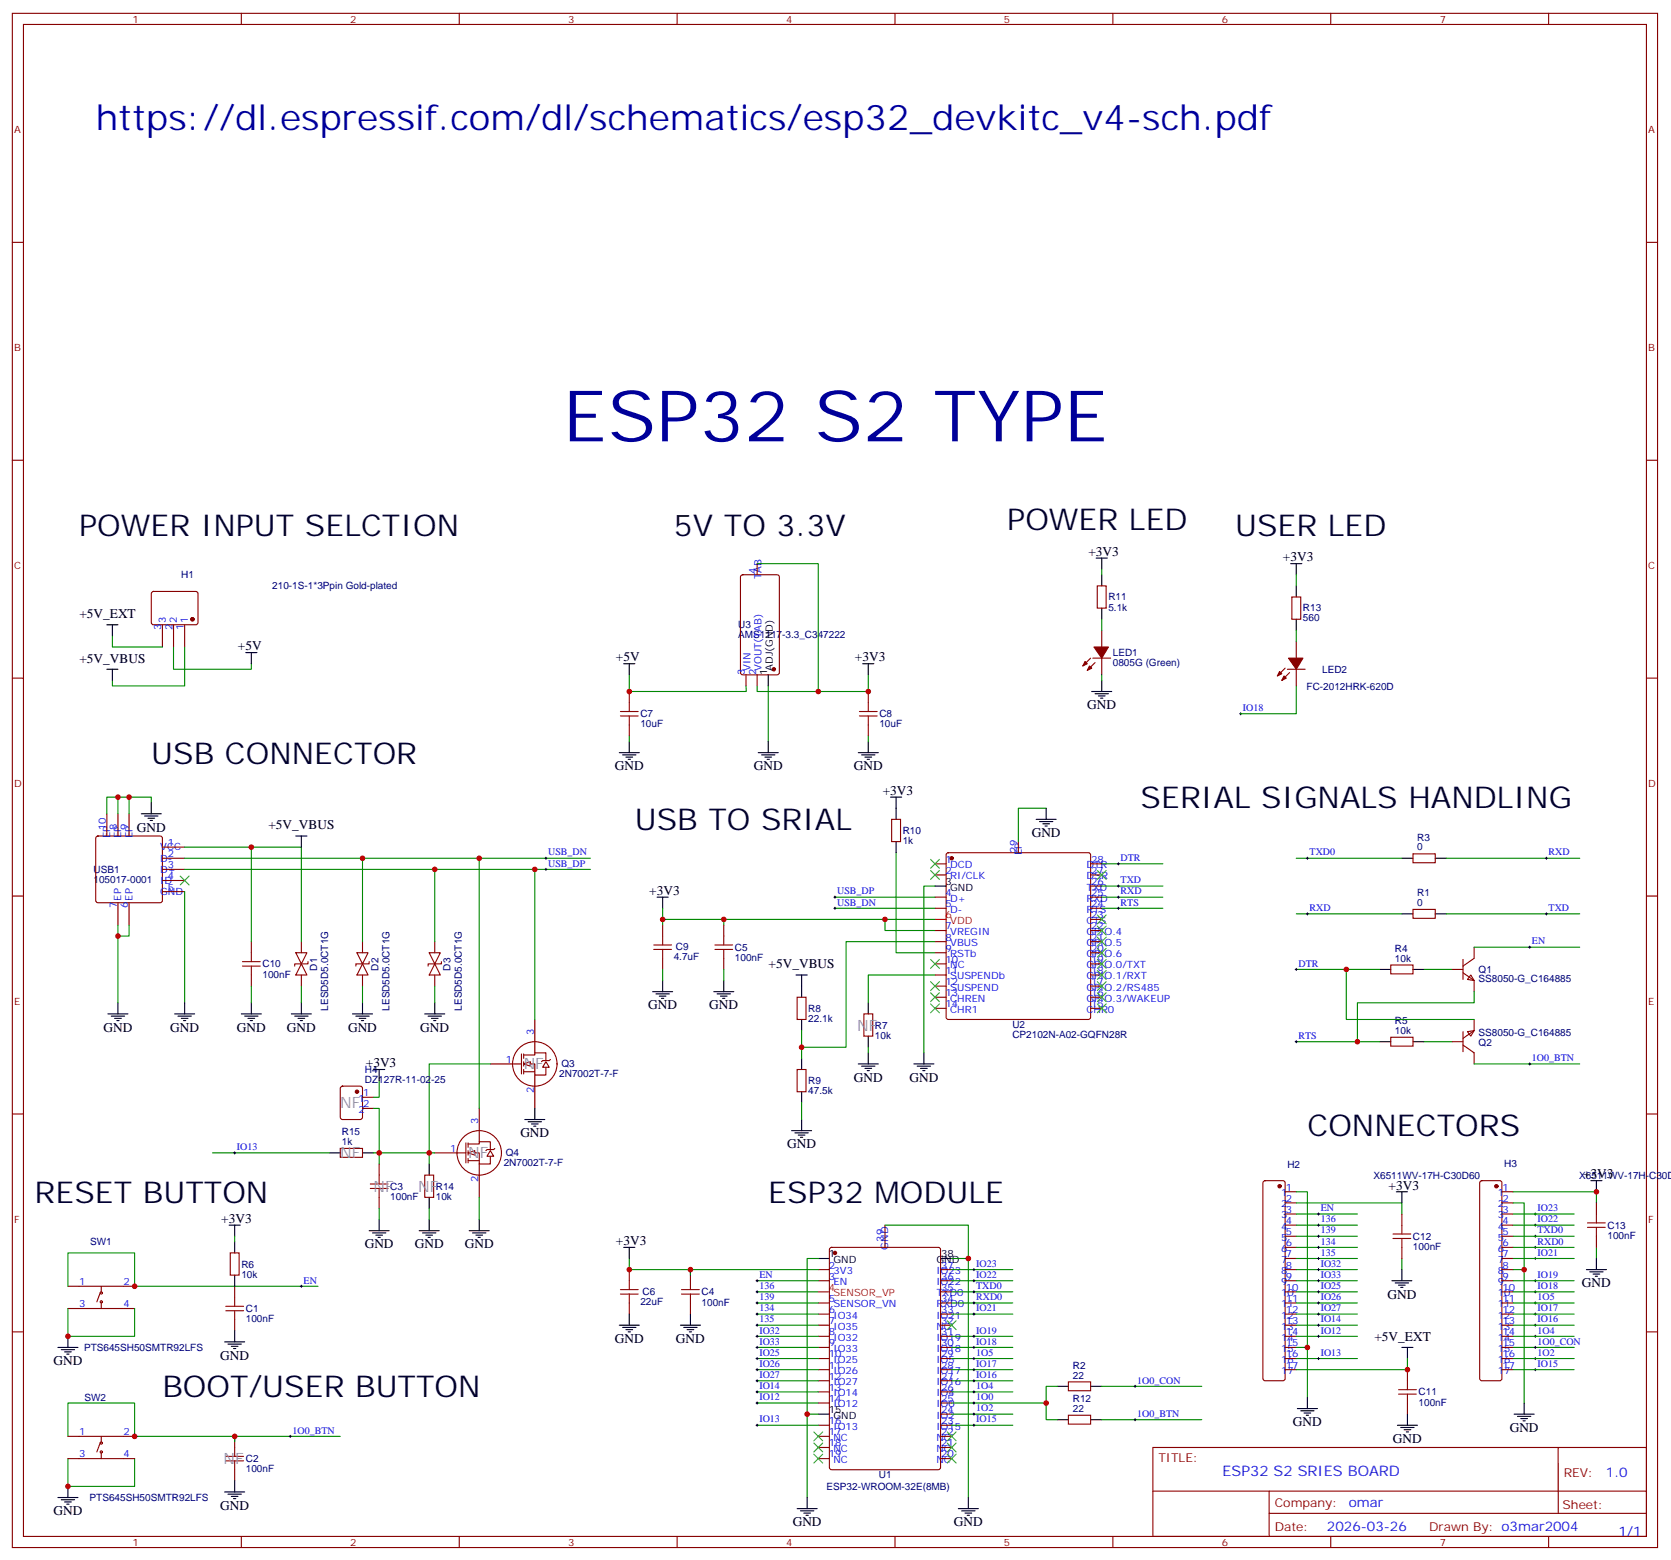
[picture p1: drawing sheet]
<svg xmlns="http://www.w3.org/2000/svg" width="530mm" height="495mm" viewBox="0 0 530 495" stroke-linecap="round" stroke-linejoin="round" font-family="sans-serif">
<g fill="none" stroke="#870000" stroke-width=".35">
<path d="M3.9 4.2h522.1v486.9h-522.1zM7.4 7.8h515.1v479.7h-515.1zM76.6 4.2v3.6M145.7 4.2v3.6M214.9 4.2v3.6M284 4.2v3.6M353.2 4.2v3.6M422.3 4.2v3.6M491.5 4.2v3.6M3.9 76.9h3.5M522.5 76.9h3.5M3.9 146h3.5"/>
<path d="M522.5 146h3.5M240.3 178.9v3.5M48.2 187.9l.5-.2h13.4l.5 .2 .2 .5v9.4l-.7 .5-13.7-.1-.4-.6v-9.2zM51.5 198.3v7M55.1 198.3v7M58.6 198.3v7M235.2 182.6l.5-.2h10.9l.7 .4v30.6l-.4 .7h-11.2l-.7-.4v-30.6zM348.2 185.9h2.8v7.1h-2.8zM410 189.4h2.8v7.1h-2.8zM3.9 215.2h3.5M199.7 219.4v3.6M236.7 214.1v3.6"/>
<path d="M240.3 214.1v3.6M275.6 219.4v3.6M346.1 208.8l-2.5 2.5M346.8 208.8h5.7M347.5 210.3l-2.4 2.4M349.6 200v5.3M349.6 208.8v5.3M407.8 212l-2.4 2.5M408.6 212.4h5.6M409.3 213.4l-2.5 2.5M411.4 203.6v5.2M411.4 212.4v5.3"/>
<path d="M522.5 215.2h3.5M199.7 230v3.5M275.6 230v3.5M33.9 258.2v7.1M37.4 258.2v7.1M41 258.2v7.1M283 260h2.8v7.1h-2.8zM30.6 265.5l.5-.2h19.7l.5 .2 .2 .5v19.7l-.2 .5-.5 .3h-19.7l-.5-.3-.2-.5v-19.7zM51.5 268.8h7.1M51.5 272.3h7.1M51.5 275.9h7.1M51.5 279.4h7.1"/>
<path d="M296.7 274.1h3.5M296.7 277.6h3.5M300.5 270.8l.5-.2h44.4l.5 .2 .2 .5v51.5l-.2 .5-.5 .2h-44.4l-.5-.2-.3-.5v-51.5zM323.2 267.1v3.5M346.1 274.1h3.5M346.1 277.6h3.5M448.4 270.9h7.1v2.9h-7.1zM3.9 284.3h3.5M37.4 286.5v7M41 286.5v7M51.5 282.9h7.1M79.8 298.8v3.5"/>
<path d="M95.6 298.8v3.5M115 298.8v3.5M138 298.8v3.5M210.3 293.5v3.5M229.7 293.5v3.5M296.7 284.7h3.5M296.7 288.2h3.5M296.7 295.3h3.5M296.7 298.8h3.5M346.1 284.7h3.5M346.1 288.2h3.5M346.1 295.3h3.5"/>
<path d="M346.1 298.8h3.5M346.1 291.7h3.5M346.1 281.2h3.5M448.4 288.6h7.1v2.8h-7.1zM522.5 284.3h3.5M79.8 309.4v3.5M95.6 309.4v3.5M115 309.4v3.5M138 309.4v3.5M210.3 304.1v3.5M229.7 304.1v3.5M253 316.4h2.8v7.1h-2.8z"/>
<path d="M296.7 302.3h3.5M296.7 305.9h3.5M296.7 309.4h3.5M296.7 312.9h3.5M296.7 316.4h3.5M296.7 320h3.5M346.1 302.3h3.5M346.1 305.9h3.5M346.1 309.4h3.5M346.1 312.9h3.5M346.1 316.4h3.5M346.1 320h3.5"/>
<path d="M441.4 306.2h7v2.8h-7zM460.8 307.6h3.5M464.3 308.7l3.5 2.4v3.6M464.3 304.4v6.4M466.8 309.4l1 1.7-2.1-.3zM467.8 300.6v3.5l-3.5 2.5M155.6 337.6h9.9M165.5 334.4v6.4M166.2 334.8h3.5v-.7h3.5v2.4M166.2 337.6h3.5v3.5h3.5v-2.4M166.2 334.4v1.4M166.2 336.9v1.4"/>
<path d="M166.2 339.4v1.4M169.7 323.5v10.6M253 339.4h2.8v7h-2.8zM274.1 321.7h2.9v7.1h-2.9zM441.4 329.1h7v2.9h-7zM460.8 330.6h3.5M464.3 331.6l3.5 2.5v3.5M464.3 327.4v6.3M465.7 327.4l2.1-.4-1 1.8zM467.8 323.5v3.5l-3.5 2.5M3.9 353.5h3.5M166.2 340.1h3.5"/>
<path d="M169.7 341.1v10.6M522.5 353.5h3.5M401 374.9l.5-.3h5.6l.5 .3 .2 .5v62l-.2 .5-.5 .2h-5.6l-.5-.2-.2-.5v-62zM407.8 378.2h3.6M469.8 374.9l.5-.3h5.6l.5 .3 .2 .5v62l-.2 .5-.5 .2h-5.6l-.5-.2-.2-.5v-62zM476.6 378.2h3.6M73.1 397.6h2.8v7h-2.8zM263.4 396l.5-.2h33.9l.6 .4 .1 69.5-.5 .6-34.1 .1-.6-.5-.1-69.4zM280.8 388.8v7M407.8 381.7h3.6M407.8 385.2h3.6M407.8 388.8h3.6"/>
<path d="M407.8 392.3h3.6M407.8 395.8h3.6M407.8 399.3h3.6M444.9 385.2v3.6M444.9 395.8v3.5M476.6 381.7h3.6M476.6 385.2h3.6M476.6 388.8h3.6M476.6 392.3h3.6M476.6 395.8h3.6M476.6 399.3h3.6M506.6 381.7v3.5"/>
<path d="M506.6 392.3v3.5M21.6 415.2h21.1M21.6 408.2h21.1M31.8 410.3l-1.1 2.8M32.1 408.2v1.7M32.1 413.5v1.7M74.5 408.2v3.5M74.5 418.7v3.6M199.7 402.9v3.5M199.7 413.5v3.5M219.1 402.9v3.5M219.1 413.5v3.5"/>
<path d="M259.7 402.9h3.5M259.7 406.4h3.5M259.7 413.5h3.5M259.7 417h3.5M298.5 402.9h3.5M298.5 406.4h3.5M298.5 409.9h3.5M298.5 413.5h3.5M298.5 417h3.5M407.8 402.9h3.6M407.8 406.4h3.6M407.8 409.9h3.6"/>
<path d="M407.8 413.5h3.6M407.8 417h3.6M476.6 402.9h3.6M476.6 406.4h3.6M476.6 409.9h3.6M476.6 413.5h3.6M476.6 417h3.6M3.9 422.6h3.5M259.7 420.5h3.5M259.7 424h3.5M259.7 427.6h3.5M259.7 431.1h3.5"/>
<path d="M259.7 434.6h3.5M259.7 438.1h3.5M298.5 420.5h3.5M298.5 424h3.5M298.5 427.6h3.5M298.5 431.1h3.5M298.5 434.6h3.5M298.5 438.1h3.5M339.1 438.5h7v2.8h-7zM407.8 420.5h3.6M407.8 424h3.6M407.8 427.6h3.6"/>
<path d="M407.8 431.1h3.6M407.8 434.6h3.6M446.7 434.6v3.5M476.6 420.5h3.6M476.6 424h3.6M476.6 427.6h3.6M476.6 431.1h3.6M476.6 434.6h3.6M522.5 422.6h3.5M21.6 455.8h21.1M31.8 457.9l-1.1 2.8M32.1 455.8v1.8"/>
<path d="M74.5 455.8v3.5M259.7 441.7h3.5M259.7 445.2h3.5M259.7 452.3h3.5M259.7 455.8h3.5M259.7 459.3h3.5M298.5 441.7h3.5M298.5 445.2h3.5M298.5 448.7h3.5M298.5 452.3h3.5M298.5 455.8h3.5M298.5 459.3h3.5"/>
<path d="M339.1 449.1h7v2.8h-7zM365.9 459.3h156.6v28.2h-156.6zM446.7 445.2v3.5M494.5 459.3v20.9M21.6 462.8h21.1M32.1 461.1v1.7M74.5 466.4v3.5M259.7 462.8h3.5M298.5 462.8h3.5M365.9 473.2h156.5M402.8 473.2v14.1M76.6 487.5v3.6"/>
<path d="M145.7 487.5v3.6M214.9 487.5v3.6M284 487.5v3.6M353.2 487.5v3.6M402.8 480.2h119.6M422.3 487.5v3.6M491.5 487.5v3.6"/>
<circle cx="169.7" cy="337.6" r="7.1"/>
<circle cx="32.1" cy="410.3" r=".35"/>
<circle cx="32.1" cy="413.1" r=".35"/>
<circle cx="32.1" cy="457.9" r=".35"/>
<circle cx="32.1" cy="460.7" r=".35"/>
</g>
<g fill="none" stroke="#000" stroke-width=".35">
<path d="M347.9 177.1h3.5M349.6 177.1v3.5M409.6 178.9h3.5M411.4 178.9v3.5M33.9 198.3h3.5M35.7 198.3v3.5M349.6 182.4v3.5M349.6 193v3.5M411.4 185.9v3.5M411.4 196.5v3.5M33.9 212.4h3.5M35.7 212.4v3.5"/>
<path d="M78 207.1h3.5M79.8 207.1v3.5M197.9 210.6h3.6M199.7 210.6v3.5M243.8 214.1v3.6M273.8 210.6h3.5M275.6 210.6v3.5M346.5 219.4h6.3M349.6 215.9v3.5M196.5 238.8h6.4M197.6 239.5h4.2M199.7 235.3v3.5"/>
<path d="M240.6 238.8h6.4M241.7 239.5h4.2M243.8 235.3v3.5M272.4 238.8h6.3M273.4 239.5h4.3M275.6 235.3v3.5M347.5 220.1h4.3M348.6 220.8h2.1M349.3 221.5h.7M44.8 258.2h6.4M45.9 258.9h4.2M47 259.6h2.1"/>
<path d="M48 254.7v3.5M198.6 240.2h2.2M199.4 240.9h.7M242.7 240.2h2.2M243.5 240.9h.7M274.5 240.2h2.1M275.2 240.9h.7M282.6 252.9h3.5M284.4 252.9v7.1M328.8 260h6.4M332 256.5v3.5M47.7 260.3h.7"/>
<path d="M93.9 265.3h3.5M95.6 265.3v3.5M284.4 267.1v3.5M329.9 260.7h4.2M330.9 261.4h2.2M331.6 262.1h.8M444.9 272.3h3.5M455.5 272.3h3.5M208.5 284.7h3.6M210.3 284.7v3.5M296.7 281.2h3.5M444.9 290h3.5"/>
<path d="M455.5 290h3.5M37.4 318.2v3.5M58.6 318.2v3.5M79.8 318.2v3.5M95.6 318.2v3.5M115 318.2v3.5M138 318.2v3.5M207.1 314.7h6.4M208.2 315.4h4.2M209.2 316.1h2.1M209.9 316.8h.7M210.3 311.1v3.6"/>
<path d="M226.5 314.7h6.4M227.6 315.4h4.2M228.6 316.1h2.2M229.3 316.8h.7M229.7 311.1v3.6M252.6 309.4h3.6M254.4 309.4v7M275.6 318.2v3.5M437.8 307.6h3.6M448.4 307.6h3.5M34.3 321.7h6.3M35.3 322.4h4.2"/>
<path d="M36.4 323.1h2.1M37.1 323.8h.7M55.4 321.7h6.4M56.5 322.4h4.2M57.5 323.1h2.2M58.2 323.8h.7M76.6 321.7h6.3M77.6 322.4h4.3M78.7 323.1h2.1M79.4 323.8h.7M92.5 321.7h6.3M93.5 322.4h4.3"/>
<path d="M94.6 323.1h2.1M95.3 323.8h.7M111.9 321.7h6.3M112.9 322.4h4.3M114 323.1h2.1M114.7 323.8h.7M134.8 321.7h6.3M135.9 322.4h4.2M136.9 323.1h2.1M137.6 323.8h.7M254.4 323.5v3.5M254.4 335.8v3.6"/>
<path d="M272.4 337.6h6.3M273.4 338.3h4.3M274.5 339h2.1M275.2 339.7h.7M275.6 328.8v3.5M275.6 334.1v3.5M290 337.6h6.4M291.1 338.3h4.2M292.1 339h2.2M292.8 339.7h.7M293.2 334.1v3.5M437.8 330.6h3.6"/>
<path d="M448.4 330.6h3.5M251.2 358.8h6.4M252.3 359.5h4.2M254.4 346.4v3.6M254.4 355.2v3.6M253.3 360.2h2.1M254 360.9h.7M443.1 378.2h3.6M444.9 378.2v3.5M504.9 374.6h3.5M506.6 374.6v3.6M72.7 388.8h3.5"/>
<path d="M74.5 388.8v3.5M74.5 394.1v3.5M197.9 395.8h3.6M199.7 395.8v3.5M259.7 399.3h3.5M298.5 399.3h3.5M506.6 399.3v3.6M74.5 404.6v3.6M199.7 417v3.5M219.1 417v3.5M441.7 406.4h6.4M442.8 407.1h4.2"/>
<path d="M443.8 407.8h2.1M444.5 408.5h.7M444.9 402.9v3.5M503.4 402.9h6.4M504.5 403.6h4.2M505.6 404.3h2.1M506.3 405h.7M18.4 427.6h6.3M19.4 428.3h4.3M20.5 429h2.1M21.2 429.7h.7M21.6 424v3.6"/>
<path d="M71.3 425.8h6.3M72.4 426.5h4.2M73.4 427.2h2.1M74.1 427.9h.7M74.5 422.3v3.5M196.5 420.5h6.4M197.6 421.2h4.2M198.6 421.9h2.2M199.4 422.6h.7M215.9 420.5h6.4M217 421.2h4.2M218.1 421.9h2.1"/>
<path d="M218.8 422.6h.7M335.5 439.9h3.6M346.1 439.9h3.5M444.9 427.6h3.5M446.7 427.6v3.5M259.7 448.7h3.5M335.5 450.5h3.6M346.1 450.5h3.5M411.7 447h6.4M412.8 447.7h4.2M413.8 448.4h2.2M414.5 449.1h.8"/>
<path d="M414.9 443.4v3.6M443.5 452.3h6.3M444.5 453h4.3M445.6 453.7h2.1M446.3 454.4h.7M446.7 448.7v3.6M480.5 448.7h6.4M481.6 449.4h4.2M482.6 450.1h2.2M483.3 450.8h.7M483.7 445.2v3.5M18.4 475.2h6.3"/>
<path d="M19.4 475.9h4.3M20.5 476.6h2.1M21.2 477.3h.7M21.6 471.7v3.5M71.3 473.4h6.3M72.4 474.1h4.2M73.4 474.8h2.1M74.1 475.5h.7M74.5 469.9v3.5M253 478.7h6.3M254 479.4h4.3M256.2 475.2v3.5"/>
<path d="M304.1 478.7h6.4M305.2 479.4h4.2M307.3 475.2v3.5M255.1 480.1h2.1M255.8 480.8h.7M306.2 480.1h2.2M307 480.8h.7"/>
</g>
<path d="M296.7 291.7h3.5M259.7 409.9h3.5" fill="none" stroke="#f00" stroke-width=".35"/>
<g fill="#870000" stroke="#870000" stroke-width=".35">
<path d="M345.8 211.3l.7 .7-1.4 .7z"/>
<path d="M344.3 209.9l.8 .7-1.5 .7z"/>
<path d="M347.2 205.3h4.6l-2.2 3.5z"/>
<path d="M407.5 214.5l.7 .7-1.4 .7z"/>
<path d="M406.1 213.1l.7 .7-1.4 .7z"/>
<path d="M408.9 208.8h4.6l-2.1 3.6z"/>
<circle cx="265" cy="397.6" r=".53"/>
<circle cx="302" cy="272.3" r=".53"/>
<circle cx="245.6" cy="212.4" r=".53"/>
<circle cx="61.1" cy="196.5" r=".53"/>
<circle cx="406.1" cy="376.4" r=".53"/>
<circle cx="474.9" cy="376.4" r=".53"/>
</g>
<g fill="none" stroke="#a10000" stroke-width=".35">
<path d="M196.9 227.2h5.6M196.9 225.8h5.6M199.7 223v2.8M199.7 227.2v2.8M272.7 227.2h5.7M272.7 225.8h5.7M275.6 223v2.8M275.6 227.2v2.8M207.5 299.9h5.6M210.3 297v2.9M226.9 299.9h5.6M229.7 297v2.9"/>
<path d="M76.9 305.2h5.7M76.9 306.6h5.7M79.8 302.3v2.9M79.8 306.6v2.8M93.9 302.3h3.5l-1.8 3.6zM95.6 305.9l1.8 3.5h-3.5zM97.8 305.2v.7h-4.3v.7M113.3 302.3h3.5l-1.8 3.6zM115 305.9l1.8 3.5h-3.5zM117.2 305.2v.7h-4.3v.7M136.2 302.3h3.5l-1.7 3.6zM138 305.9l1.7 3.5h-3.5z"/>
<path d="M140.1 305.2v.7h-4.2v.7M207.5 301.3h5.6M210.3 301.3v2.8M226.9 301.3h5.6M229.7 301.3v2.8M442.1 391.6h5.6M442.1 393h5.6M444.9 388.8v2.8M444.9 393v2.8M503.8 388.1h5.6M503.8 389.5h5.6M506.6 385.2v2.9"/>
<path d="M506.6 389.5v2.8M71.6 414.5h5.7M71.6 415.9h5.7M74.5 411.7v2.8M74.5 415.9v2.8M196.9 409.2h5.6M196.9 410.6h5.6M199.7 406.4v2.8M199.7 410.6v2.9M216.3 409.2h5.6M216.3 410.6h5.6M219.1 406.4v2.8"/>
<path d="M219.1 410.6v2.9M446.7 438.1v2.9M74.5 459.3v2.8M443.8 441h5.7M443.8 442.4h5.7M446.7 442.4v2.8M71.6 462.1h5.7M71.6 463.5h5.7M74.5 463.5v2.9"/>
</g>
<g fill="none" stroke="#008700" stroke-width=".35">
<path d="M240.3 178.9h19.4v40.5M349.6 180.6v1.8M349.6 196.5v3.5M411.4 182.4v3.5M35.7 201.8v3.5h15.8M55.1 205.3v7.1h24.7v-1.8M58.6 205.3v12.4h-22.9v-1.8M199.7 214.1v5.3h37.1l-.1-1.7M243.8 217.7v17.6M275.6 214.1v5.3h-35.3v-1.7M349.6 214.1v1.8M411.4 217.7v8.8h-17.7"/>
<path d="M411.4 200v3.6M199.7 233.5v1.8M275.6 233.5v1.8M33.9 258.2v-5.3h7.1v5.3M37.4 252.9v5.3M41 252.9h7v1.8M332 256.5h-8.8v10.6M58.6 268.8h37v30M58.6 272.3h128.8M58.6 275.9h128.8M79.8 268.8v30M115 272.3v26.5"/>
<path d="M138 275.9v22.9M284.4 270.6v31.7h12.3M349.6 274.1h19.4M411.4 272.3h33.5M459 272.3h42.3M37.4 293.5v3.5h3.6v-3.5M37.4 297v21.2M58.6 282.9v35.3M210.3 288.2v3.5M229.7 291.7v1.8M265 288.2h31.7M265 284.7h31.7"/>
<path d="M280.8 291.7v3.6h15.9M296.7 281.2h-3.5v52.9M296.7 298.8h-28.2v33.5h-14.1v-5.3M296.7 291.7h-86.4v1.8M349.6 288.2h19.4M349.6 284.7h19.4M349.6 281.2h19.4M411.4 290h33.5M459 290h42.3M79.8 312.9v5.3M95.6 312.9v5.3M115 312.9v5.3"/>
<path d="M138 312.9v5.3M210.3 307.6v3.5M229.7 307.6v3.5M296.7 309.4h-21.1v8.8M411.4 307.6h15.8M437.8 307.6h-10.6v15.9h40.6M451.9 307.6h8.9M467.8 314.7v3.5h-37v12.4h7M467.8 300.6h33.5M254.4 332.3v3.5M275.6 332.3v1.8M411.4 330.6h19.4"/>
<path d="M451.9 330.6h8.9M467.8 337.6h33.5M254.4 350v5.2M411.4 378.2h3.5v65.2M480.2 378.2h26.4v3.5M74.5 392.3v1.8M199.7 399.3v3.6h60M259.7 399.3h-3.5v75.9M280.8 388.8h26.5v10.5M302 399.3h5.3v75.9M411.4 381.7h33.5v3.5M411.4 385.2h19.4"/>
<path d="M411.4 388.8h19.4M411.4 392.3h19.4M411.4 395.8h19.4M411.4 399.3h19.4M444.9 399.3v3.6M480.2 381.7h3.5v63.5M480.2 385.2h19.4M480.2 388.8h19.4M480.2 392.3h19.4M480.2 395.8h19.4M480.2 399.3h19.4M506.6 395.8v3.5"/>
<path d="M21.6 408.2v-10.6h21.1v10.6h58.2M21.6 415.2v8.8h21.1v-8.8M240.3 406.4h19.4M240.3 409.9h19.4M240.3 413.5h19.4M240.3 417h19.4M302 406.4h19.4M302 409.9h19.4M302 413.5h19.4M302 417h19.4M302 402.9h19.4M411.4 409.9h19.4"/>
<path d="M411.4 406.4h19.4M411.4 413.5h19.4M411.4 417h19.4M411.4 402.9h19.4M480.2 406.4h19.4M480.2 417h19.4M480.2 409.9h19.4M480.2 413.5h19.4M480.2 402.9h3.5M240.3 431.1h19.4M240.3 420.5h19.4M240.3 424h19.4"/>
<path d="M240.3 427.6h19.4M240.3 434.6h19.4M240.3 438.1h19.4M302 434.6h19.4M302 424h19.4M302 427.6h19.4M302 438.1h19.4M302 431.1h19.4M335.5 439.9h-3.5v10.6h3.5M349.6 439.9h31.8M411.4 420.5h19.4M411.4 424h19.4"/>
<path d="M411.4 427.6h3.5M411.4 431.1h19.4M446.7 431.1v3.5h-35.3M480.2 431.1h19.4M480.2 427.6h19.4M480.2 420.5h19.4M480.2 424h19.4M480.2 434.6h19.4M21.6 455.8v-10.6h21.1v10.6h65.3M240.3 441.7h19.4M240.3 445.2h19.4M240.3 452.3h19.4"/>
<path d="M256.2 448.7h3.5M302 445.2h30M302 448.7h19.4M302 441.7h19.4M302 452.3h19.4M349.6 450.5h31.8M21.6 462.8v8.9h21.1v-8.9"/>
</g>
<g fill="none" stroke="#000" stroke-width=".32">
<path d="M393.4 226.5h.7M393.7 226.1v.7M172.9 272.3h.7M172.9 275.9h.7M173.2 272v.7M173.2 275.5v.7M354.6 274.1h.7M354.9 273.8v.7M414.5 272.3h.8M414.9 272v.7M490.4 272.3h.7M490.7 272v.7"/>
<path d="M264.6 284.7h.7M264.6 288.2h.7M265 284.3v.7M265 287.9v.7M354.6 284.7h.7M354.6 288.2h.7M354.6 281.2h.7M354.9 280.8v.7M354.9 284.3v.7M354.9 287.9v.7M414.5 290h.8M414.9 289.6v.7"/>
<path d="M490.4 290h.7M490.7 289.6v.7M411 307.6h.7M411.4 307.3v.7M485.1 300.6h.7M485.5 300.2v.7M411 330.6h.7M411.4 330.2v.7M485.1 337.6h.7M485.5 337.3v.7M418.1 385.2h.7M418.1 395.8h.7"/>
<path d="M418.1 399.3h.7M418.1 392.3h.7M418.1 388.8h.7M418.4 384.9v.7M418.4 388.4v.7M418.4 391.9v.7M418.4 395.5v.7M418.4 399v.7M486.9 385.2h.7M486.9 395.8h.7M486.9 399.3h.7M486.9 392.3h.7"/>
<path d="M486.9 388.8h.7M487.2 384.9v.7M487.2 388.4v.7M487.2 391.9v.7M487.2 395.5v.7M487.2 399v.7M95.3 408.2h.7M95.6 407.8v.7M239.9 406.4h.7M239.9 417h.7M239.9 413.5h.7M239.9 409.9h.7"/>
<path d="M240.3 406v.8M240.3 409.6v.7M240.3 413.1v.7M240.3 416.6v.7M308.7 406.4h.7M308.7 417h.7M308.7 402.9h.7M308.7 413.5h.7M308.7 409.9h.7M309.1 402.5v.7M309.1 406v.8M309.1 409.6v.7"/>
<path d="M309.1 413.1v.7M309.1 416.6v.7M418.1 406.4h.7M418.1 417h.7M418.1 402.9h.7M418.1 413.5h.7M418.1 409.9h.7M418.4 402.5v.7M418.4 406v.8M418.4 409.6v.7M418.4 413.1v.7M418.4 416.6v.7"/>
<path d="M486.9 406.4h.7M486.9 417h.7M486.9 413.5h.7M486.9 409.9h.7M487.2 406v.8M487.2 409.6v.7M487.2 413.1v.7M487.2 416.6v.7M239.9 438.1h.7M239.9 434.6h.7M239.9 427.6h.7M239.9 424h.7"/>
<path d="M239.9 431.1h.7M239.9 420.5h.7M240.3 420.2v.7M240.3 423.7v.7M240.3 427.2v.7M240.3 430.7v.7M240.3 434.3v.7M240.3 437.8v.7M308.7 438.1h.7M308.7 434.6h.7M308.7 427.6h.7M308.7 424h.7"/>
<path d="M308.7 431.1h.7M309.1 423.7v.7M309.1 427.2v.7M309.1 430.7v.7M309.1 434.3v.7M309.1 437.8v.7M359.9 439.9h.7M360.2 439.6v.7M418.1 424h.7M418.1 431.1h.7M418.1 420.5h.7M418.4 420.2v.7"/>
<path d="M418.4 423.7v.7M418.4 430.7v.7M486.9 434.6h.7M486.9 427.6h.7M486.9 424h.7M486.9 431.1h.7M486.9 420.5h.7M487.2 420.2v.7M487.2 423.7v.7M487.2 427.2v.7M487.2 430.7v.7M487.2 434.3v.7"/>
<path d="M91.8 455.8h.7M92.1 455.4v.7M239.9 445.2h.7M239.9 452.3h.7M239.9 441.7h.7M240.3 441.3v.7M240.3 444.9v.7M240.3 451.9v.7M308.7 445.2h.7M308.7 452.3h.7M308.7 441.7h.7M308.7 448.7h.7"/>
<path d="M309.1 441.3v.7M309.1 444.9v.7M309.1 448.4v.7M309.1 451.9v.7M359.9 450.5h.7M360.2 450.1v.7"/>
</g>
<g fill="#fff" stroke="#870000" stroke-width=".35">
<path d="M166.2 337.6l2.1-.7v1.4z"/>
<path d="M173.2 336.9l1.1 1.8h-2.1z"/>
</g>
<g fill="none" stroke="#870000" stroke-width=".35">
<path d="M174.7 336.2l-.4 .3h-2.1l-.4 .4M152.1 351.7v10.6M138 365.8h9.8M147.8 362.7v6.3M148.6 363h3.5v-.7h3.5v2.5M148.6 365.8h3.5v3.6h3.5v-2.5M148.6 368.3h3.5M148.6 362.7v1.4M148.6 365.1v1.4M148.6 367.6v1.4M152.1 369.4v10.5"/>
<circle cx="152.1" cy="365.8" r="7.1"/>
</g>
<g fill="#fff" stroke="#870000" stroke-width=".35">
<path d="M148.6 365.8l2.1-.7v1.4z"/>
<path d="M155.6 365.1l1.1 1.8h-2.1z"/>
</g>
<path d="M108.2 344.9l.5-.2h5.6l.7 .4v9.4l-.4 .7h-5.9l-.7-.4v-9.4zM115 348.2h3.6M115 351.7h3.6M108 364.4h7v2.8h-7zM120.3 369.4v3.5M120.3 379.9v3.6M134.8 372.9h2.8v7h-2.8zM157 364.4l-.3 .4h-2.1l-.4 .3" fill="none" stroke="#870000" stroke-width=".35"/>
<path d="M152.1 272.3v79.4M169.7 275.9v47.6M155.6 337.6h-19.4v28.2h1.8M118.6 351.7h1.7v14.1h-1.7M120.3 342.9v5.3h-1.7M67.4 365.8h37.1M120.3 369.4v-3.6h15.9v3.6M152.1 379.9v7.1M120.3 383.5v3.5M136.2 383.5v3.5M219.1 402.9v1.7M74.5 455.8v1.8" fill="none" stroke="#008700" stroke-width=".35"/>
<g fill="none" stroke="#000" stroke-width=".35">
<path d="M118.6 339.4h3.5M120.3 339.4v3.5M166.5 355.2h6.4M167.6 356h4.2M168.7 356.7h2.1M169.4 357.4h.7M169.7 351.7v3.5M104.5 365.8h3.5M115 365.8h3.6M136.2 369.4v3.5M136.2 379.9v3.6M117.2 390.5h6.3"/>
<path d="M118.2 391.2h4.2M119.3 391.9h2.1M120 392.6h.7M120.3 387v3.5M133 390.5h6.4M134.1 391.2h4.2M135.1 391.9h2.2M135.9 392.6h.7M136.2 387v3.5M148.9 390.5h6.4M150 391.2h4.2M151 391.9h2.1"/>
<path d="M151.7 392.6h.7M152.1 387v3.5"/>
</g>
<path d="M117.5 375.7h5.7M117.5 377.1h5.7M120.3 372.9v2.8M120.3 377.1v2.8" fill="none" stroke="#a10000" stroke-width=".35"/>
<path d="M74.1 365.8h.7M74.5 365.5v.7" fill="none" stroke="#000" stroke-width=".32"/>
<circle cx="113.3" cy="346.4" r=".53" fill="#870000" stroke="#870000" stroke-width=".35"/>
<g fill="none" stroke="#3c3" stroke-width=".35">
<path d="M57.2 278l2.8 2.8M60 278l-2.8 2.8M295.3 276.2l2.8 2.8M295.3 272.7l2.8 2.8M298.1 276.2l-2.8 2.8M298.1 272.7l-2.8 2.8M348.2 276.2l2.8 2.8M351 276.2l-2.8 2.8M348.2 290.3l2.8 2.9M348.2 293.9l2.8 2.8M348.2 297.4l2.8 2.8M351 290.3l-2.8 2.9"/>
<path d="M351 293.9l-2.8 2.8M351 297.4l-2.8 2.8M295.3 311.5l2.8 2.8M295.3 315l2.8 2.9M295.3 318.6l2.8 2.8M295.3 304.4l2.8 2.9M298.1 311.5l-2.8 2.8M298.1 315l-2.8 2.9M298.1 318.6l-2.8 2.8M298.1 304.4l-2.8 2.9M348.2 300.9l2.8 2.8M348.2 304.4l2.8 2.9"/>
<path d="M348.2 308l2.8 2.8M348.2 311.5l2.8 2.8M348.2 315l2.8 2.9M348.2 318.6l2.8 2.8M351 300.9l-2.8 2.8M351 304.4l-2.8 2.9M351 308l-2.8 2.8M351 311.5l-2.8 2.8M351 315l-2.8 2.9M351 318.6l-2.8 2.8M300.6 419.1l2.8 2.8M303.4 419.1l-2.8 2.8"/>
<path d="M258.3 454.4l2.8 2.8M258.3 457.9l2.8 2.8M261.1 454.4l-2.8 2.8M261.1 457.9l-2.8 2.8M300.6 454.4l2.8 2.8M300.6 457.9l2.8 2.8M303.4 454.4l-2.8 2.8M303.4 457.9l-2.8 2.8M258.3 461.4l2.8 2.9M261.1 461.4l-2.8 2.9M300.6 461.4l2.8 2.9M303.4 461.4l-2.8 2.9"/>
</g>
<g fill="#c00">
<circle cx="42.7" cy="408.2" r=".88"/>
<circle cx="42.7" cy="455.8" r=".88"/>
<circle cx="21.6" cy="471.7" r=".88"/>
<circle cx="21.6" cy="424" r=".88"/>
<circle cx="199.7" cy="402.9" r=".88"/>
<circle cx="275.6" cy="219.4" r=".88"/>
<circle cx="199.7" cy="219.4" r=".88"/>
<circle cx="446.7" cy="434.6" r=".88"/>
<circle cx="307.3" cy="399.3" r=".88"/>
<circle cx="254.4" cy="332.3" r=".88"/>
<circle cx="210.3" cy="291.7" r=".88"/>
<circle cx="37.4" cy="297" r=".88"/>
<circle cx="430.8" cy="330.6" r=".88"/>
<circle cx="259.7" cy="219.4" r=".88"/>
<circle cx="332" cy="445.2" r=".88"/>
<circle cx="483.7" cy="402.9" r=".88"/>
<circle cx="136.2" cy="365.8" r=".88"/>
<circle cx="120.3" cy="365.8" r=".88"/>
<circle cx="256.2" cy="448.7" r=".88"/>
<circle cx="414.9" cy="427.6" r=".88"/>
<circle cx="506.6" cy="378.2" r=".88"/>
<circle cx="37.4" cy="252.9" r=".88"/>
<circle cx="41" cy="252.9" r=".88"/>
<circle cx="427.2" cy="307.6" r=".88"/>
<circle cx="74.5" cy="455.8" r=".88"/>
<circle cx="219.1" cy="402.9" r=".88"/>
<circle cx="229.7" cy="291.7" r=".88"/>
<circle cx="138" cy="275.9" r=".88"/>
<circle cx="169.7" cy="275.9" r=".88"/>
<circle cx="115" cy="272.3" r=".88"/>
<circle cx="79.8" cy="268.8" r=".88"/>
<circle cx="152.1" cy="272.3" r=".88"/>
<circle cx="280.8" cy="291.7" r=".88"/>
</g>
<text font-size="22.6" fill="#009" x="178.5" y="140.1">ESP32 S2 TYPE</text>
<text font-size="11.3" fill="#009" x="30.4" y="41.3">https://dl.espressif.com/dl/schematics/esp32_devkitc_v4-sch.pdf</text>
<g font-size="9.5" fill="#003">
<text x="25.1" y="170">POWER INPUT SELCTION</text>
<text x="213.8" y="170">5V TO 3.3V</text>
<text x="319.7" y="168.3">POWER LED</text>
<text x="392" y="170">USER LED</text>
<text x="48" y="242.4">USB CONNECTOR</text>
<text x="362" y="256.5">SERIAL SIGNALS HANDLING</text>
<text x="201.5" y="263.5">USB TO SRIAL</text>
<text x="414.9" y="360.5">CONNECTORS</text>
<text x="11" y="381.7">RESET BUTTON</text>
<text x="243.8" y="381.7">ESP32 MODULE</text>
<text x="51.5" y="443.4">BOOT/USER BUTTON</text>
</g>
<g font-size="4.9" fill="#999">
<text x="272" y="327">NF</text>
<text x="166.2" y="339.4">NF</text>
<text x="108" y="351.7">NF</text>
<text x="108" y="367.6">NF</text>
<text x="148.6" y="367.6">NF</text>
<text x="118.6" y="378.2">NF</text>
<text x="132.7" y="378.2">NF</text>
<text x="70.9" y="464.6">NF</text>
</g>
<text font-size="4.6" fill="#00f" x="388" y="468.3">ESP32 S2 SRIES BOARD</text>
<g font-size="4.2">
<text x="345.4" y="176.4">+3V3</text>
<text x="407.1" y="178.2">+3V3</text>
<text x="25.2" y="196.1">+5V_EXT</text>
<text x="75.5" y="206.4">+5V</text>
<text x="195.5" y="209.9">+5V</text>
<text x="271.3" y="209.9">+3V3</text>
<text x="25.2" y="210.2">+5V_VBUS</text>
<text x="345.1" y="225.1">GND</text>
<text x="195.1" y="244.5">GND</text>
<text x="239.2" y="244.5">GND</text>
<text x="271" y="244.5">GND</text>
<text x="280.1" y="252.2">+3V3</text>
<text x="43.4" y="263.9">GND</text>
<text x="85.2" y="263.1">+5V_VBUS</text>
<text x="327.4" y="265.6">GND</text>
<text x="206.1" y="284">+3V3</text>
<text x="243.9" y="307.2">+5V_VBUS</text>
<text x="205.7" y="320.3">GND</text>
<text x="225.1" y="320.3">GND</text>
<text x="32.8" y="327.4">GND</text>
<text x="54" y="327.4">GND</text>
<text x="75.2" y="327.4">GND</text>
<text x="91.1" y="327.4">GND</text>
<text x="110.5" y="327.4">GND</text>
<text x="133.4" y="327.4">GND</text>
<text x="116.1" y="338.7">+3V3</text>
<text x="271" y="343.3">GND</text>
<text x="288.6" y="343.3">GND</text>
<text x="165.1" y="360.9">GND</text>
<text x="249.8" y="364.4">GND</text>
<text x="440.7" y="377.5">+3V3</text>
<text x="502.4" y="373.9">+3V3</text>
<text x="70.2" y="388.1">+3V3</text>
<text x="195.5" y="395.1">+3V3</text>
<text x="115.7" y="396.2">GND</text>
<text x="131.6" y="396.2">GND</text>
<text x="147.5" y="396.2">GND</text>
<text x="440.3" y="412">GND</text>
<text x="502" y="408.5">GND</text>
<text x="436.2" y="425.4">+5V_EXT</text>
<text x="69.9" y="431.4">GND</text>
<text x="195.1" y="426.2">GND</text>
<text x="214.5" y="426.2">GND</text>
<text x="17" y="433.2">GND</text>
<text x="410.3" y="452.6">GND</text>
<text x="479.1" y="454.4">GND</text>
<text x="442.1" y="457.9">GND</text>
<text x="69.9" y="479.1">GND</text>
<text x="17" y="480.8">GND</text>
<text x="251.6" y="484.4">GND</text>
<text x="302.7" y="484.4">GND</text>
</g>
<g font-size="4.2" fill="#00f">
<text x="509.7" y="468.6">1.0</text>
<text x="428" y="478.1">omar</text>
<text x="421.1" y="485.9">2026-03-26</text>
<text x="513.7" y="487.5">1/1</text>
</g>
<g font-size="3.9" fill="#800">
<text x="367.6" y="463.9">TITLE:</text>
<text x="496.3" y="468.6">REV:</text>
<text x="404.5" y="478.1">Company:</text>
<text x="495.9" y="478.7">Sheet:</text>
<text x="404.5" y="485.8">Date:</text>
<text x="453.6" y="485.9">Drawn By: o3mar2004</text>
</g>
<g font-size="3.2" fill="#800">
<text x="42" y="7.2">1</text>
<text x="111.2" y="7.2">2</text>
<text x="180.3" y="7.2">3</text>
<text x="249.4" y="7.2">4</text>
<text x="318.6" y="7.2">5</text>
<text x="387.7" y="7.2">6</text>
<text x="456.9" y="7.2">7</text>
<text x="4.4" y="42.3">A</text>
<text x="523" y="42.3">A</text>
<text x="4.4" y="111.5">B</text>
<text x="523" y="111.5">B</text>
<text x="4.4" y="180.6">C</text>
<text x="523" y="180.6">C</text>
<text x="4.4" y="249.8">D</text>
<text x="523" y="249.8">D</text>
<text x="4.4" y="318.9">E</text>
<text x="523" y="318.9">E</text>
<text x="4.4" y="388.1">F</text>
<text x="523" y="388.1">F</text>
<text x="42" y="490.5">1</text>
<text x="111.2" y="490.5">2</text>
<text x="180.3" y="490.5">3</text>
<text x="249.4" y="490.5">4</text>
<text x="318.6" y="490.5">5</text>
<text x="387.7" y="490.5">6</text>
<text x="456.9" y="490.5">7</text>
</g>
<g font-size="3.2" fill="#000080">
<text x="57.5" y="183.4">H1</text>
<text x="86.4" y="187">210-1S-1*3Ppin Gold-plated</text>
<text x="351.8" y="190.4">R11</text>
<text x="351.8" y="193.8">5.1k</text>
<text x="413.5" y="197.2">560</text>
<text x="413.5" y="194">R13</text>
<text x="234.3" y="202.5">AMS1117-3.3_C347222</text>
<text x="234.3" y="199.3">U3</text>
<text x="353.2" y="208.2">LED1</text>
<text x="353.2" y="211.4">0805G (Green)</text>
<text x="419.6" y="213.4">LED2</text>
<text x="414.7" y="218.8">FC-2012HRK-620D</text>
<text x="203.2" y="227.7">C7</text>
<text x="279.1" y="227.7">C8</text>
<text x="203.2" y="230.8">10uF</text>
<text x="279.1" y="230.8">10uF</text>
<text x="286.5" y="267.9">1k</text>
<text x="286.5" y="264.7">R10</text>
<text x="449.7" y="269.9">0</text>
<text x="449.7" y="266.7">R3</text>
<text x="29.7" y="280">105017-0001</text>
<text x="29.7" y="276.9">USB1</text>
<text x="449.7" y="287.5">0</text>
<text x="449.7" y="284.4">R1</text>
<text x="213.8" y="304.7">4.7uF</text>
<text x="214.5" y="301.6">C9</text>
<text x="233.2" y="304.9">100nF</text>
<text x="233.2" y="301.7">C5</text>
<text x="442.7" y="305.2">10k</text>
<text x="442.7" y="302">R4</text>
<text x="83.3" y="310.2">100nF</text>
<text x="83.3" y="307">C10</text>
<text x="100.7" y="308" transform="rotate(-90 100.7 308)">D1</text>
<text x="120.1" y="308" transform="rotate(-90 120.1 308)">D2</text>
<text x="143" y="308" transform="rotate(-90 143 308)">D3</text>
<text x="469.2" y="311.7">SS8050-G_C164885</text>
<text x="469.2" y="308.8">Q1</text>
<text x="104.2" y="320.7" transform="rotate(-90 104.2 320.7)">LESD5D5.0CT1G</text>
<text x="123.6" y="320.7" transform="rotate(-90 123.6 320.7)">LESD5D5.0CT1G</text>
<text x="146.5" y="320.7" transform="rotate(-90 146.5 320.7)">LESD5D5.0CT1G</text>
<text x="256.5" y="321.1">R8</text>
<text x="256.5" y="324.3">22.1k</text>
<text x="277.7" y="329.6">10k</text>
<text x="277.7" y="326.4">R7</text>
<text x="321.3" y="329.4">CP2102N-A02-GQFN28R</text>
<text x="321.3" y="326.2">U2</text>
<text x="442.7" y="328.1">10k</text>
<text x="442.7" y="324.9">R5</text>
<text x="469.2" y="328.7">SS8050-G_C164885</text>
<text x="469.2" y="331.9">Q2</text>
<text x="115.8" y="340.4">H4</text>
<text x="177.5" y="341.8">2N7002T-7-F</text>
<text x="178.2" y="338.6">Q3</text>
<text x="115.8" y="343.6">DZ127R-11-02-25</text>
<text x="256.5" y="347.2">47.5k</text>
<text x="256.5" y="344.1">R9</text>
<text x="108.5" y="363.4">1k</text>
<text x="108.5" y="360.2">R15</text>
<text x="159.8" y="370">2N7002T-7-F</text>
<text x="160.5" y="366.8">Q4</text>
<text x="408.6" y="370.7">H2</text>
<text x="477.4" y="370.2">H3</text>
<text x="123.9" y="377.5">C3</text>
<text x="138.3" y="377.5">R14</text>
<text x="435.9" y="374">X6511WV-17H-C30D60</text>
<text x="501.1" y="374">X6511WV-17H-C30D</text>
<text x="123.9" y="380.8">100nF</text>
<text x="138.3" y="380.8">10k</text>
<text x="510.2" y="389.9">C13</text>
<text x="28.6" y="395.1">SW1</text>
<text x="448.4" y="393.4">C12</text>
<text x="510.2" y="393.1">100nF</text>
<text x="448.4" y="396.6">100nF</text>
<text x="76.6" y="405.5">10k</text>
<text x="76.6" y="402.2">R6</text>
<text x="203.9" y="410.9">C6</text>
<text x="222.6" y="411.1">C4</text>
<text x="78" y="419.6">100nF</text>
<text x="78" y="416.4">C1</text>
<text x="203.2" y="414.1">22uF</text>
<text x="222.6" y="414.3">100nF</text>
<text x="26.7" y="428.6">PTS645SH50SMTR92LFS</text>
<text x="340.5" y="437.4">22</text>
<text x="340.5" y="434.3">R2</text>
<text x="450.2" y="442.8">C11</text>
<text x="26.8" y="444.5">SW2</text>
<text x="340.5" y="448">22</text>
<text x="340.5" y="444.9">R12</text>
<text x="450.2" y="446">100nF</text>
<text x="78" y="467.2">100nF</text>
<text x="78" y="464">C2</text>
<text x="262.3" y="472.8">ESP32-WROOM-32E(8MB)</text>
<text x="278.9" y="469.1">U1</text>
<text x="28.4" y="476.2">PTS645SH50SMTR92LFS</text>
</g>
<g font-size="3.2" fill="#00f">
<text x="239.9" y="182.2" transform="rotate(-90 239.9 182.2)">4</text>
<text x="241.7" y="183.7" transform="rotate(-90 241.7 183.7)">TAB</text>
<text x="52.6" y="197.6" transform="rotate(-90 52.6 197.6)">3</text>
<text x="56.1" y="197.6" transform="rotate(-90 56.1 197.6)">2</text>
<text x="59.7" y="197.6" transform="rotate(-90 59.7 197.6)">1</text>
<text x="51.2" y="200" transform="rotate(-90 51.2 200)">3</text>
<text x="54.7" y="200" transform="rotate(-90 54.7 200)">2</text>
<text x="58.2" y="200" transform="rotate(-90 58.2 200)">1</text>
<text x="236.4" y="214.3" transform="rotate(-90 236.4 214.3)">3</text>
<text x="238.2" y="212.8" transform="rotate(-90 238.2 212.8)">VIN</text>
<text x="239.9" y="214.3" transform="rotate(-90 239.9 214.3)">2</text>
<text x="241.7" y="212.8" transform="rotate(-90 241.7 212.8)">VOUT(TAB)</text>
<text x="394.4" y="225.6">IO18</text>
<text x="33.5" y="263.5" transform="rotate(-90 33.5 263.5)">10</text>
<text x="37.1" y="263.5" transform="rotate(-90 37.1 263.5)">8</text>
<text x="40.6" y="263.5" transform="rotate(-90 40.6 263.5)">9</text>
<text x="35" y="266" transform="rotate(-90 35 266)">EP</text>
<text x="38.5" y="266" transform="rotate(-90 38.5 266)">EP</text>
<text x="42" y="266" transform="rotate(-90 42 266)">EP</text>
<text x="50.8" y="269.9">VCC</text>
<text x="53.3" y="268.5">1</text>
<text x="50.8" y="273.4">D-</text>
<text x="53.3" y="272">2</text>
<text x="53.3" y="275.5">3</text>
<text x="174" y="271.5">USB_DN</text>
<text x="174" y="275">USB_DP</text>
<text x="300.1" y="273.8">1</text>
<text x="301.6" y="275.5">DCD</text>
<text x="322.8" y="270.6" transform="rotate(-90 322.8 270.6)">29</text>
<text x="324.2" y="271.3" transform="rotate(-90 324.2 271.3)">EP</text>
<text x="344.8" y="275.5">DTR</text>
<text x="346.3" y="273.8">28</text>
<text x="355.6" y="273.2">DTR</text>
<text x="415.6" y="271.5">TXD0</text>
<text x="491.5" y="271.5">RXD</text>
<text x="50.8" y="276.9">D+</text>
<text x="50.8" y="280.5">ID</text>
<text x="53.3" y="279">4</text>
<text x="300.1" y="277.3">2</text>
<text x="301.6" y="279">RI/CLK</text>
<text x="344.8" y="279">DSR</text>
<text x="346.3" y="280.8">26</text>
<text x="346.3" y="277.3">27</text>
<text x="355.6" y="280.3">TXD</text>
<text x="38.5" y="285.7" transform="rotate(-90 38.5 285.7)">EP</text>
<text x="42" y="285.7" transform="rotate(-90 42 285.7)">EP</text>
<text x="50.8" y="284">GND</text>
<text x="53.3" y="282.6">5</text>
<text x="265.7" y="283.8">USB_DP</text>
<text x="265.7" y="287.3">USB_DN</text>
<text x="300.1" y="284.3">4</text>
<text x="300.1" y="287.9">5</text>
<text x="301.6" y="286.1">D+</text>
<text x="344.8" y="286.1">RXD</text>
<text x="344.8" y="282.6">TXD</text>
<text x="346.3" y="287.9">24</text>
<text x="346.3" y="284.3">25</text>
<text x="355.6" y="283.8">RXD</text>
<text x="355.6" y="287.3">RTS</text>
<text x="37.1" y="288.2" transform="rotate(-90 37.1 288.2)">7</text>
<text x="40.6" y="288.2" transform="rotate(-90 40.6 288.2)">6</text>
<text x="301.6" y="289.6">D-</text>
<text x="344.8" y="293.2">CTS</text>
<text x="344.8" y="289.6">RTS</text>
<text x="346.3" y="291.4">23</text>
<text x="415.6" y="289.1">RXD</text>
<text x="491.5" y="289.1">TXD</text>
<text x="300.1" y="294.9">7</text>
<text x="300.1" y="298.4">8</text>
<text x="301.6" y="296.7">VREGIN</text>
<text x="344.8" y="296.7">GPIO.4</text>
<text x="346.3" y="298.4">21</text>
<text x="346.3" y="294.9">22</text>
<text x="486.2" y="299.7">EN</text>
<text x="300.1" y="302">9</text>
<text x="300.1" y="305.5">10</text>
<text x="301.6" y="300.2">VBUS</text>
<text x="301.6" y="303.7">RSTb</text>
<text x="344.8" y="303.7">GPIO.6</text>
<text x="344.8" y="300.2">GPIO.5</text>
<text x="346.3" y="305.5">19</text>
<text x="346.3" y="302">20</text>
<text x="300.1" y="309">11</text>
<text x="301.6" y="307.3">NC</text>
<text x="301.6" y="310.8">SUSPENDb</text>
<text x="344.8" y="310.8">GPIO.1/RXT</text>
<text x="344.8" y="307.3">GPIO.0/TXT</text>
<text x="346.3" y="309">18</text>
<text x="412.1" y="306.7">DTR</text>
<text x="300.1" y="312.6">12</text>
<text x="300.1" y="316.1">13</text>
<text x="301.6" y="314.3">SUSPEND</text>
<text x="301.6" y="317.9">CHREN</text>
<text x="344.8" y="317.9">GPIO.3/WAKEUP</text>
<text x="344.8" y="314.3">GPIO.2/RS485</text>
<text x="346.3" y="316.1">16</text>
<text x="346.3" y="312.6">17</text>
<text x="300.1" y="319.6">14</text>
<text x="301.6" y="321.4">CHR1</text>
<text x="344.8" y="321.4">CHR0</text>
<text x="346.3" y="319.6">15</text>
<text x="169.4" y="328.4" transform="rotate(-90 169.4 328.4)">3</text>
<text x="412.1" y="329.7">RTS</text>
<text x="160.5" y="337.3">1</text>
<text x="486.2" y="336.7">1O0_BTN</text>
<text x="115.2" y="347.8">1</text>
<text x="169.4" y="346.8" transform="rotate(-90 169.4 346.8)">2</text>
<text x="113.7" y="349.6">1</text>
<text x="113.7" y="353.1">2</text>
<text x="115.2" y="351.4">2</text>
<text x="151.7" y="356.7" transform="rotate(-90 151.7 356.7)">3</text>
<text x="75.2" y="364.9">IO13</text>
<text x="142.9" y="365.5">1</text>
<text x="151.7" y="375" transform="rotate(-90 151.7 375)">2</text>
<text x="408" y="377.8">1</text>
<text x="476.8" y="377.8">1</text>
<text x="406.5" y="379.6">1</text>
<text x="406.5" y="383.1">2</text>
<text x="408" y="381.4">2</text>
<text x="475.3" y="379.6">1</text>
<text x="475.3" y="383.1">2</text>
<text x="476.8" y="381.4">2</text>
<text x="406.5" y="386.6">3</text>
<text x="408" y="384.9">3</text>
<text x="408" y="388.4">4</text>
<text x="419.1" y="384.4">EN</text>
<text x="419.1" y="387.9">136</text>
<text x="475.3" y="386.6">3</text>
<text x="476.8" y="384.9">3</text>
<text x="476.8" y="388.4">4</text>
<text x="487.9" y="384.4">IO23</text>
<text x="487.9" y="387.9">IO22</text>
<text x="280.5" y="394.1" transform="rotate(-90 280.5 394.1)">39</text>
<text x="406.5" y="390.2">4</text>
<text x="406.5" y="393.7">5</text>
<text x="408" y="391.9">5</text>
<text x="408" y="395.5">6</text>
<text x="419.1" y="394.9">134</text>
<text x="419.1" y="391.4">139</text>
<text x="475.3" y="390.2">4</text>
<text x="475.3" y="393.7">5</text>
<text x="476.8" y="391.9">5</text>
<text x="476.8" y="395.5">6</text>
<text x="487.9" y="394.9">RXD0</text>
<text x="487.9" y="391.4">TXD0</text>
<text x="281.9" y="396.5" transform="rotate(-90 281.9 396.5)">GND</text>
<text x="309.8" y="402">IO23</text>
<text x="406.5" y="397.2">6</text>
<text x="406.5" y="400.8">7</text>
<text x="408" y="399">7</text>
<text x="419.1" y="402">IO32</text>
<text x="419.1" y="398.5">135</text>
<text x="475.3" y="397.2">6</text>
<text x="475.3" y="400.8">7</text>
<text x="476.8" y="399">7</text>
<text x="487.9" y="398.5">IO21</text>
<text x="25.1" y="407.8">1</text>
<text x="39.2" y="407.8">2</text>
<text x="96.3" y="407.3">EN</text>
<text x="241" y="405.5">EN</text>
<text x="263" y="406">3</text>
<text x="263" y="402.5">2</text>
<text x="264.5" y="407.8">EN</text>
<text x="264.5" y="404.3">3V3</text>
<text x="297.2" y="404.3">IO23</text>
<text x="297.2" y="407.8">IO22</text>
<text x="298.7" y="402.5">37</text>
<text x="298.7" y="406">36</text>
<text x="309.8" y="405.5">IO22</text>
<text x="406.5" y="404.3">8</text>
<text x="406.5" y="407.8">9</text>
<text x="408" y="402.5">8</text>
<text x="408" y="406">9</text>
<text x="419.1" y="405.5">IO33</text>
<text x="475.3" y="404.3">8</text>
<text x="475.3" y="407.8">9</text>
<text x="476.8" y="402.5">8</text>
<text x="476.8" y="406">9</text>
<text x="487.9" y="405.5">IO19</text>
<text x="241" y="412.6">139</text>
<text x="241" y="409">136</text>
<text x="263" y="413.1">5</text>
<text x="297.2" y="411.3">TXD0</text>
<text x="298.7" y="409.6">35</text>
<text x="298.7" y="413.1">34</text>
<text x="309.8" y="409">TXD0</text>
<text x="309.8" y="412.6">RXD0</text>
<text x="406.5" y="411.3">10</text>
<text x="408" y="409.6">10</text>
<text x="408" y="413.1">11</text>
<text x="419.1" y="409">IO25</text>
<text x="419.1" y="412.6">IO26</text>
<text x="475.3" y="411.3">10</text>
<text x="476.8" y="409.6">10</text>
<text x="476.8" y="413.1">11</text>
<text x="487.9" y="412.6">1O5</text>
<text x="487.9" y="409">IO18</text>
<text x="25.1" y="414.9">3</text>
<text x="39.2" y="414.9">4</text>
<text x="241" y="416.1">134</text>
<text x="241" y="419.6">135</text>
<text x="263" y="416.6">6</text>
<text x="264.5" y="418.4">IO34</text>
<text x="264.5" y="414.9">SENSOR_VN</text>
<text x="297.2" y="414.9">RXD0</text>
<text x="297.2" y="418.4">IO21</text>
<text x="298.7" y="416.6">33</text>
<text x="309.8" y="416.1">IO21</text>
<text x="406.5" y="414.9">11</text>
<text x="406.5" y="418.4">12</text>
<text x="408" y="416.6">12</text>
<text x="419.1" y="419.6">IO14</text>
<text x="419.1" y="416.1">IO27</text>
<text x="475.3" y="414.9">11</text>
<text x="475.3" y="418.4">12</text>
<text x="476.8" y="416.6">12</text>
<text x="487.9" y="416.1">IO17</text>
<text x="487.9" y="419.6">IO16</text>
<text x="241" y="423.2">IO32</text>
<text x="263" y="423.7">8</text>
<text x="263" y="420.2">7</text>
<text x="264.5" y="425.4">IO32</text>
<text x="264.5" y="421.9">IO35</text>
<text x="297.2" y="421.9">NC</text>
<text x="297.2" y="425.4">IO19</text>
<text x="298.7" y="420.2">32</text>
<text x="298.7" y="423.7">31</text>
<text x="309.8" y="423.2">IO19</text>
<text x="406.5" y="421.9">13</text>
<text x="406.5" y="425.4">14</text>
<text x="408" y="420.2">13</text>
<text x="408" y="423.7">14</text>
<text x="419.1" y="423.2">IO12</text>
<text x="475.3" y="421.9">13</text>
<text x="475.3" y="425.4">14</text>
<text x="476.8" y="420.2">13</text>
<text x="476.8" y="423.7">14</text>
<text x="487.9" y="423.2">1O4</text>
<text x="241" y="430.2">IO25</text>
<text x="241" y="426.7">IO33</text>
<text x="263" y="430.7">10</text>
<text x="263" y="427.2">9</text>
<text x="264.5" y="429">IO33</text>
<text x="297.2" y="429">IO18</text>
<text x="298.7" y="427.2">30</text>
<text x="298.7" y="430.7">29</text>
<text x="309.8" y="426.7">IO18</text>
<text x="309.8" y="430.2">1O5</text>
<text x="406.5" y="429">15</text>
<text x="408" y="427.2">15</text>
<text x="408" y="430.7">16</text>
<text x="419.1" y="430.2">IO13</text>
<text x="475.3" y="429">15</text>
<text x="476.8" y="427.2">15</text>
<text x="476.8" y="430.7">16</text>
<text x="487.9" y="430.2">1O2</text>
<text x="487.9" y="426.7">1O0_CON</text>
<text x="241" y="433.7">IO26</text>
<text x="241" y="437.3">IO27</text>
<text x="263" y="437.8">12</text>
<text x="263" y="434.3">11</text>
<text x="264.5" y="436">IO26</text>
<text x="264.5" y="432.5">IO25</text>
<text x="297.2" y="432.5">IO5</text>
<text x="297.2" y="436">IO17</text>
<text x="298.7" y="434.3">28</text>
<text x="298.7" y="437.8">27</text>
<text x="309.8" y="437.3">IO16</text>
<text x="309.8" y="433.7">IO17</text>
<text x="406.5" y="432.5">16</text>
<text x="406.5" y="436">17</text>
<text x="408" y="434.3">17</text>
<text x="475.3" y="432.5">16</text>
<text x="475.3" y="436">17</text>
<text x="476.8" y="434.3">17</text>
<text x="487.9" y="433.7">IO15</text>
<text x="241" y="440.8">IO14</text>
<text x="263" y="441.3">13</text>
<text x="264.5" y="443.1">IO14</text>
<text x="264.5" y="439.6">IO27</text>
<text x="297.2" y="439.6">IO16</text>
<text x="297.2" y="443.1">IO4</text>
<text x="298.7" y="441.3">26</text>
<text x="309.8" y="440.8">1O4</text>
<text x="360.9" y="439">1O0_CON</text>
<text x="241" y="444.3">IO12</text>
<text x="263" y="444.9">14</text>
<text x="264.5" y="446.6">IO12</text>
<text x="297.2" y="446.6">IO0</text>
<text x="298.7" y="444.9">25</text>
<text x="298.7" y="448.4">24</text>
<text x="309.8" y="444.3">1O0</text>
<text x="309.8" y="447.9">1O2</text>
<text x="360.9" y="449.6">1O0_BTN</text>
<text x="25.1" y="455.4">1</text>
<text x="39.2" y="455.4">2</text>
<text x="92.8" y="454.9">1O0_BTN</text>
<text x="241" y="451.4">IO13</text>
<text x="263" y="455.4">17</text>
<text x="263" y="451.9">16</text>
<text x="264.5" y="453.7">IO13</text>
<text x="297.2" y="450.1">IO2</text>
<text x="297.2" y="453.7">IO15</text>
<text x="298.7" y="451.9">23</text>
<text x="298.7" y="455.4">22</text>
<text x="309.8" y="451.4">IO15</text>
<text x="263" y="459">18</text>
<text x="264.5" y="460.7">NC</text>
<text x="264.5" y="457.2">NC</text>
<text x="297.2" y="457.2">NC</text>
<text x="297.2" y="460.7">NC</text>
<text x="298.7" y="459">21</text>
<text x="25.1" y="462.5">3</text>
<text x="39.2" y="462.5">4</text>
<text x="263" y="462.5">19</text>
<text x="264.5" y="464.3">NC</text>
<text x="297.2" y="464.3">NC</text>
<text x="298.7" y="462.5">20</text>
</g>
<g font-size="3.2">
<text x="243.5" y="214.3" transform="rotate(-90 243.5 214.3)">1</text>
<text x="245.2" y="212.8" transform="rotate(-90 245.2 212.8)">ADJ(GND)</text>
<text x="300.1" y="280.8">3</text>
<text x="301.6" y="282.6">GND</text>
<text x="263" y="399">1</text>
<text x="264.5" y="400.8">GND</text>
<text x="297.2" y="400.8">GND</text>
<text x="298.7" y="399">38</text>
<text x="263" y="448.4">15</text>
<text x="264.5" y="450.1">GND</text>
</g>
<g font-size="3.2" fill="#f00">
<text x="300.1" y="291.4">6</text>
<text x="301.6" y="293.2">VDD</text>
<text x="263" y="409.6">4</text>
<text x="264.5" y="411.3">SENSOR_VP</text>
</g>
</svg>
